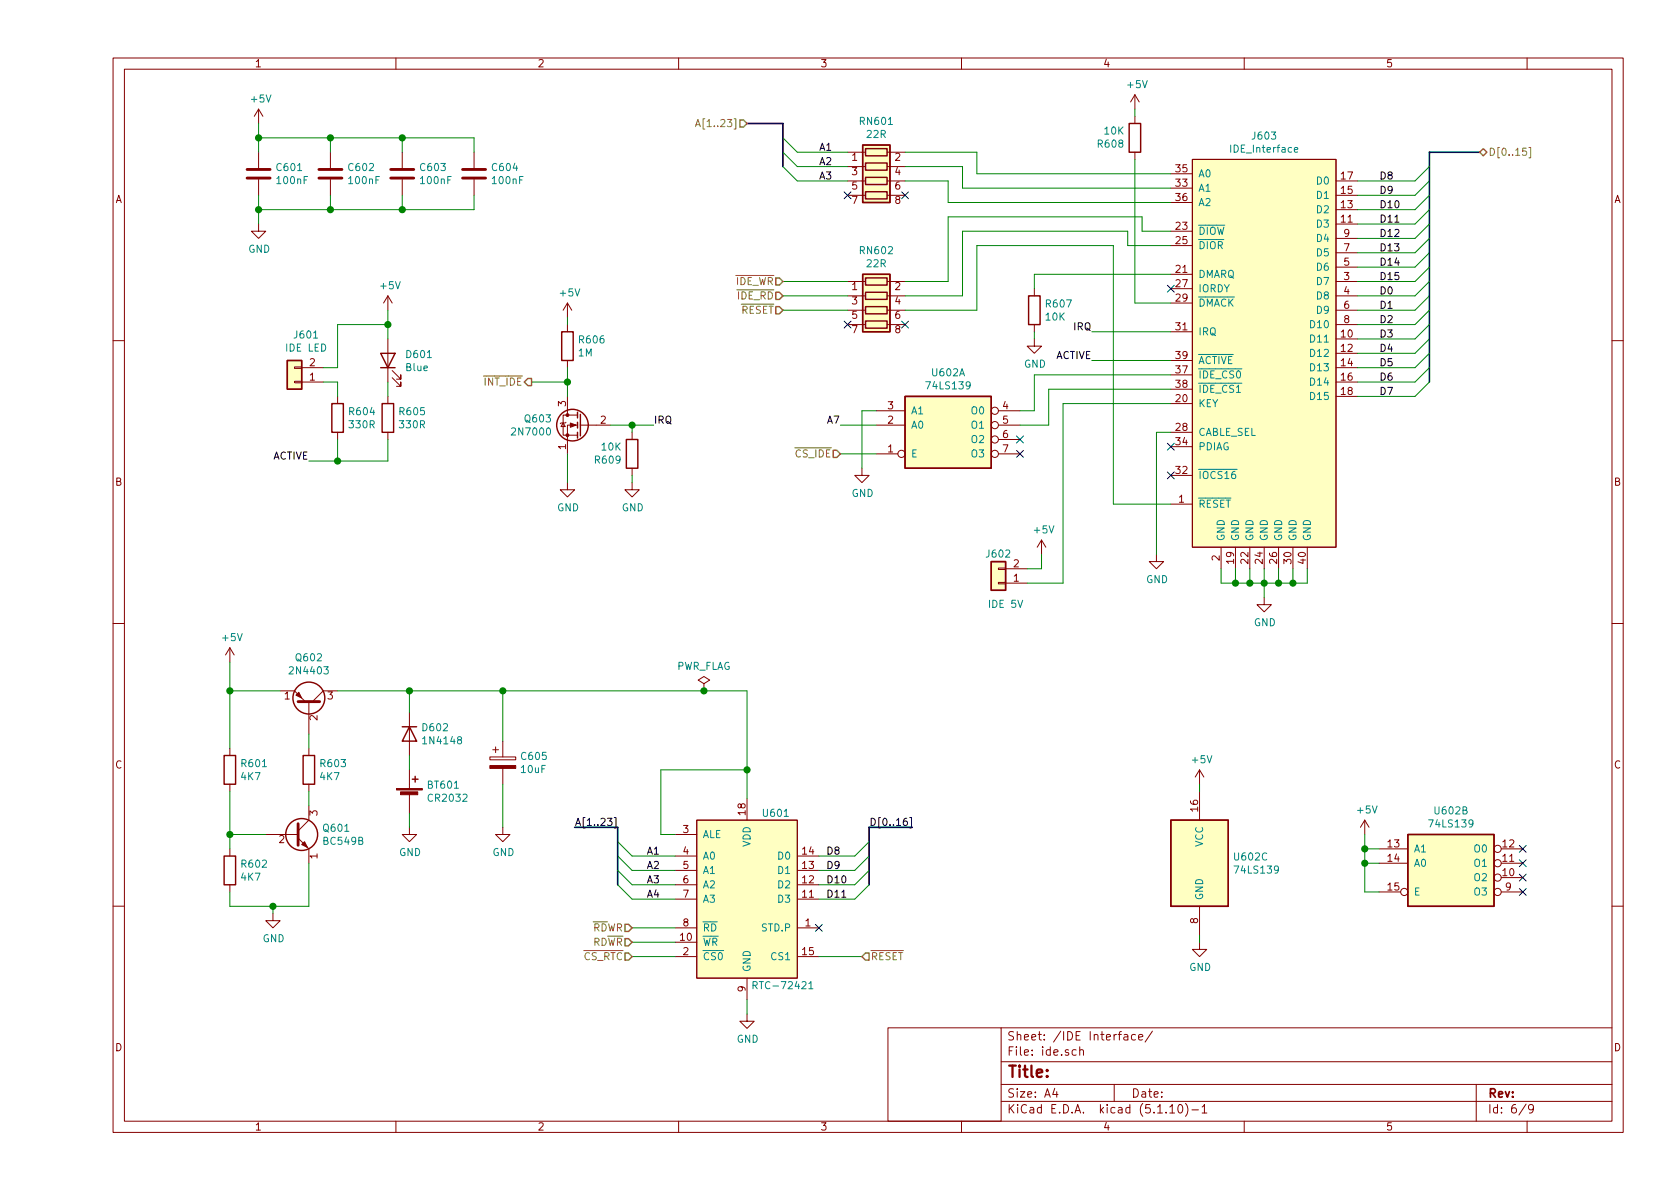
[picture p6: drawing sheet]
<svg xmlns="http://www.w3.org/2000/svg" width="297mm" height="210mm" viewBox="0 0 297 210" stroke-linecap="round" stroke-linejoin="round" font-family="sans-serif">
<g fill="none" stroke="#840000" stroke-width=".18">
<path d="M20 10.3h267v189.9h-267zM22 12.2h263v186.1h-263zM45.7 19.3l-.7 1.3M45.7 19.3v2.5M45.7 19.3l.8 1.3M70 10.3v1.9M120 10.3v1.9M170 10.3v1.9M200.7 16.8l-.8 1.2M200.7 16.8v2.5M200.7 16.8l.7 1.2M220 10.3v1.9"/>
<path d="M270 10.3v1.9M45.7 39.6v1.3h1.3l-1.3 1.3-1.3-1.3h1.3M45.7 26.9v2.8M45.7 31.7v2.8M58.4 26.9v2.8M58.4 31.7v2.8M71.1 26.9v2.8M71.1 31.7v2.8M83.8 26.9v2.8M83.8 31.7v2.8M149.9 26.9h3.1M149.9 29.5h3.1"/>
<path d="M149.9 32h3.1M149.9 34.5h3.1M156.8 26.9h3.2M156.8 29.5h3.2M156.8 32h3.2M156.8 34.5h3.2M200.7 20.6v1.2M200.7 26.9v1.3M207 33.3h3.8M207 30.7h3.8M207 35.8h3.8M210.8 28.2h25.4v68.6h-25.4z"/>
<path d="M236.2 32h3.8M236.2 34.5h3.8M236.2 39.6h3.8M236.2 37.1h3.8M68.6 52.3v2.6M68.6 59.9v7.7M68.6 52.3l-.8 1.3M68.6 52.3l.7 1.3M100.3 53.6l-.7 1.3M100.3 53.6v2.5M100.3 57.4v1.3M100.3 53.6l.8 1.3"/>
<path d="M149.9 49.8h3.1M149.9 52.3h3.1M149.9 54.9h3.1M149.9 57.4h3.1M156.8 49.8h3.2M156.8 52.3h3.2M156.8 54.9h3.2M156.8 57.4h3.2M182.9 59.9v1.3h1.2l-1.2 1.3-1.3-1.3h1.3M182.9 51v1.3M182.9 57.4v1.3M207 48.5h3.8"/>
<path d="M207 40.9h3.8M207 43.4h3.8M207 51h3.8M207 53.6h3.8M207 58.7h3.8M236.2 49.8h3.8M236.2 52.3h3.8M236.2 54.9h3.8M236.2 57.4h3.8M236.2 59.9h3.8M236.2 47.2h3.8M236.2 44.7h3.8"/>
<path d="M236.2 42.2h3.8M20 60.2h2M52.1 64.9h1.2v.2h-1.2zM52.1 67.4h1.2v.3h-1.2zM53.3 67.6h3.8M53.3 65h3.8M59.7 70.1v1.3M59.7 76.4v1.3M68.6 70.1v1.3M68.6 76.4v1.3M69.3 66.8l1.6 1.5v-.7v.7h-.8M69.3 65.5l1.6 1.6v-.8v.8h-.8"/>
<path d="M99.6 74.8l.3 .6h-.7zM100.1 74.7l-.2 .1h-.7l-.1 .1M100.3 63.7v1.3M100.3 70.1v3.3M102.1 75.2h-1.8v5.1M102.1 73.4h-2.5v3.6h2.5M102.6 75.2h5.3M111.8 76.4v1.3M154.9 75.2h5.1M154.9 72.6h5.1M176.5 75.2h3.8M176.5 72.6h3.8"/>
<path d="M176.5 77.7h3.8M207 71.4h3.8M207 76.4h3.8M207 79h3.8M207 66.3h3.8M207 68.8h3.8M207 63.7h3.8M236.2 67.6h3.8M236.2 65h3.8M236.2 62.5h3.8M236.2 70.1h3.8M285 60.2h2"/>
<path d="M100.3 85.3v1.3h1.3l-1.3 1.3-1.2-1.3h1.2M111.8 85.3v1.3h1.2l-1.2 1.3-1.3-1.3h1.3M111.8 82.8v1.3M152.4 82.8v1.3h1.3l-1.3 1.2-1.3-1.2h1.3M154.9 80.3h3.8M176.5 80.3h3.8M184.1 95.5l-.7 1.3M184.1 95.5v2.5M184.1 95.5l.8 1.3M204.5 98v1.3h1.2l-1.2 1.3-1.3-1.3h1.3M207 89.1h3.8M207 84.1h3.8"/>
<path d="M215.9 96.8v3.8M218.4 96.8v3.8M221 96.8v3.8M223.5 96.8v3.8M226.1 96.8v3.8M228.6 96.8v3.8M231.1 96.8v3.8M20 110.3h2M40.6 114.5v2.6M40.6 114.5l-.7 1.3M40.6 114.5l.8 1.3M176.5 100.5h1.3v.2h-1.3z"/>
<path d="M176.5 103h1.3v.2h-1.3zM177.8 103.1h3.8M177.8 100.6h3.8M223.5 105.7v1.2h1.3l-1.3 1.3-1.3-1.3h1.3M285 110.3h2M40.6 132.3v1.3M40.6 138.7v1.2M49.5 122.2h2.6l1.9 1.9M54.6 124.1v5.7M54.6 132.3v1.3M54.6 138.7v1.2M59.7 122.2h-2.6l-1.9 1.9"/>
<path d="M72.4 126v7.6M72.4 136.1v3.3M86.6 133.9h4.6v.5h-4.6zM87.1 132.6h1M87.6 132.1v1M88.9 131.1v2.8M88.9 135.9v2.8M124.5 120.9l1-.6-1-.7-1.1 .7 1.1 .6v1.3M124.5 122.2h.1M212.1 136.1l-.8 1.3M212.1 136.1v2.6M212.1 139.9v5.1"/>
<path d="M212.1 136.1l.8 1.3M40.6 150.1v1.3M40.6 156.5v1.2M47 147.6h5.7M52.7 148.2l1.9 1.9v2.5M54.6 142.5v2.5l-1.9 1.9M72.4 146.3v1.3h1.3l-1.3 1.2-1.3-1.2h1.3M72.4 140.5v3.3M88.9 146.3v1.3h1.3l-1.3 1.2-1.3-1.2h1.3M119.4 159h3.8M119.4 156.5h3.8M119.4 153.9h3.8"/>
<path d="M119.4 151.4h3.8M119.4 147.6h3.8M123.2 145h17.8v28h-17.8zM132.1 141.2v3.8M141 159h3.8M141 156.5h3.8M141 153.9h3.8M141 151.4h3.8M241.3 145l-.8 1.3M241.3 145v2.6M241.3 145l.8 1.3M243.8 152.6h5.1"/>
<path d="M243.8 150.1h5.1M243.8 157.7h3.8M265.4 155.2h3.8M265.4 152.6h3.8M265.4 150.1h3.8M265.4 157.7h3.8M20 160.2h2M48.3 161.5v1.3h1.2l-1.2 1.3-1.3-1.3h1.3M119.4 164.1h3.8M119.4 166.6h3.8M119.4 169.2h3.8M132.1 179.3v1.3h1.2l-1.2 1.3-1.3-1.3h1.3"/>
<path d="M132.1 173v3.8M141 164.1h3.8M141 169.2h3.8M212.1 166.6v1.3h1.3l-1.3 1.3-1.3-1.3h1.3M212.1 160.3v5M285 160.2h2M70 198.3v1.9M120 198.3v1.9M157 181.8h20v16.5h-20zM170 198.3v1.9M177 194.8h108M177 191.8h108"/>
<path d="M177 187.8h108M177 181.8h108M186.5 192.5l-.4 1h1M186.8 193v1M190.3 185.7l-.5-.1-.2 .3 .1 .6h.6M190.9 185.7h.1a.37 .37 0 0 1 .6 .1v.8M190.9 185.1v1.5M197 191.8v3M198.8 183h.5l.1 .9M199.4 183.3l-.5 .1-.2 .2 .2 .3 .5-.1M200.8 183l-.5-.1-.2 .3 .1 .6h.6M201.3 183.4l.8-.1-.1-.3-.5-.1-.2 .2 .1 .7h.6"/>
<path d="M203.8 182.3l-1.3 2M206.8 195.8l.5-.5v1.5M206.8 196.8h.9M208.5 195.4l.1-.1a.8 .8 0 0 1 .5 .8 .8 .8 0 0 1-.5 .7 1 1 0 0 1-.1-1.4zM209.6 195.1a1.71 1.71 0 0 1 0 2.3M210.7 196.3h1.2M212.5 195.8l.5-.5v1.5M212.5 196.8h.9M220 198.3v1.9M261 191.8v6.5M269.8 195.2l-1.2 2M270 198.3v1.9"/>
<path d="M271.1 196l-.3 .3-.4-.1-.1-.2v-.4l.1-.2 .4-.1 .2 .2a1.19 1.19 0 0 1-.2 1.2l-.4 .1"/>
<circle cx="175.9" cy="75.2" r=".63"/>
<circle cx="175.9" cy="72.6" r=".63"/>
<circle cx="175.9" cy="77.7" r=".63"/>
<circle cx="159.4" cy="80.3" r=".63"/>
<circle cx="175.9" cy="80.3" r=".63"/>
<circle cx="248.3" cy="157.7" r=".63"/>
<circle cx="264.8" cy="155.2" r=".63"/>
<circle cx="264.8" cy="157.7" r=".63"/>
<circle cx="264.8" cy="150.1" r=".63"/>
<circle cx="264.8" cy="152.6" r=".63"/>
</g>
<g fill="none" stroke="#840000" stroke-width=".25">
<path d="M152.5 25.6h4.9v10.2h-4.9zM153 26.3h3.8v1.3h-3.8zM153 28.8h3.8v1.3h-3.8zM153 31.4h3.8v1.2h-3.8zM153 33.9h3.8v1.3h-3.8zM199.6 21.8h2.1v5.1h-2.1zM99.3 58.7h2v5h-2zM152.5 48.5h4.9v10.2h-4.9zM153 49.1h3.8v1.3h-3.8zM153 51.7h3.8v1.3h-3.8zM153 54.2h3.8v1.3h-3.8zM153 56.8h3.8v1.2h-3.8z"/>
<path d="M181.9 52.3h2v5.1h-2zM50.8 63.7h2.5v5.1h-2.5zM58.7 71.4h2v5h-2zM67.3 62.5h2.5l-1.2 2.5zM67.3 65h2.5M67.6 71.4h2v5h-2zM102.1 72.9v1M102.1 74.7v1M102.1 76.4v1.1M102.6 73.3v3.8M110.7 77.7h2.1v5.1h-2.1zM160 70.1h15.3v12.7h-15.3z"/>
<path d="M175.3 99.3h2.5v5.1h-2.5zM39.6 133.6h2.1v5.1h-2.1zM53.6 133.6h2v5.1h-2zM71.1 128.5h2.6M72.4 128.5l1.3 2.6h-2.6zM72.9 137.8h1M73.4 137.3v1M39.6 151.4h2.1v5.1h-2.1zM207 145h10.2v15.3h-10.2zM248.9 147.6h15.3v12.7h-15.3z"/>
<circle cx="101.2" cy="75.2" r="2.79"/>
<circle cx="54.6" cy="123.4" r="2.82"/>
<circle cx="53.3" cy="147.6" r="2.82"/>
</g>
<g fill="#ffffc2" stroke="#ffffc2" stroke-width=".18">
<path d="M50.8 63.7h2.5v5.1h-2.5z"/>
<path d="M123.2 145h17.8v28h-17.8z"/>
<path d="M207 145h10.2v15.3h-10.2z"/>
<path d="M248.9 147.6h15.3v12.7h-15.3z"/>
<path d="M160 70.1h15.3v12.7h-15.3z"/>
<path d="M175.3 99.3h2.5v5.1h-2.5z"/>
<path d="M152.5 48.5h4.9v10.2h-4.9z"/>
<path d="M152.5 25.6h4.9v10.2h-4.9z"/>
<path d="M210.8 28.2h25.4v68.6h-25.4z"/>
</g>
<path d="M228.9 26.5l.6-.1-.1-.3h-.4l-.1 .2v.6h.5M217.5 83h1.2M133.1 174.2l.7-.1v-.4l-.7-.1v1.2M143 173.9l.4-.3v1.2M143 174.8h.7" fill="none" stroke="#008484" stroke-width=".18"/>
<path d="M43.7 31.5h4.1M43.7 30h4.1M56.4 31.5h4.1M56.4 30h4.1M69.1 31.5h4.1M69.1 30h4.1M81.8 31.5h4.1M81.8 30h4.1M52.7 124.1h3.8M52.7 145.7v3.8" fill="none" stroke="#840000" stroke-width=".51"/>
<g fill="#840000" stroke="#840000" stroke-width=".18">
<path d="M53.8 148.8l.6 1.1-1.1-.6z"/>
<path d="M52.3 122.9l.5-.5 .5 1z"/>
<path d="M70.1 139.4h4.6v.3h-4.6z"/>
<path d="M70.8 140h3.1v.5h-3.1z"/>
<path d="M86.6 135.4h4.6v.5h-4.6z"/>
<path d="M100.8 74.8l1.1 .4-1.1 .4z"/>
<circle cx="100.3" cy="77" r=".25"/>
<circle cx="100.3" cy="73.4" r=".25"/>
</g>
<path d="M132.1 21.8h6.3v7.7M261.6 26.9h-8.9v40.7M101.6 146.3h7.6v10.2M161.3 146.3h-7.6v10.2" fill="none" stroke="#000084" stroke-width=".3"/>
<g fill="none" stroke="#008400" stroke-width=".18">
<path d="M200.7 19.3v1.3M45.7 24.4h38.1v2.5M45.7 21.8v5.1M45.7 34.5v5.1M58.4 24.4v2.5M58.4 34.5v2.6M71.1 24.4v2.5M71.1 34.5v2.6M83.8 34.5v2.6h-38.1M138.4 24.4l2.6 2.5h8.9M138.4 26.9l2.6 2.6h8.9M138.4 29.5l2.6 2.5h8.9"/>
<path d="M160 26.9h12.7v3.8h34.3M160 29.5h10.2v3.8h36.8M160 32h7.6v3.8h39.4M200.7 28.2v25.4h6.3M252.7 34.5l-2.5 2.6h-10.2M252.7 29.5l-2.5 2.5h-10.2M252.7 39.6l-2.5 2.6h-10.2M252.7 32l-2.5 2.5h-10.2M252.7 37.1l-2.5 2.5h-10.2M68.6 57.4h-8.9v7.6h-2.6M68.6 54.9v5M100.3 56.1v1.3"/>
<path d="M138.4 52.3h11.5M138.4 54.9h11.5M138.4 49.8h11.5M160 54.9h12.7v-11.5h24.1v45.7h10.2M182.9 58.7v1.2M193 58.7h14M207 43.4h-7.6v-2.5h-29.2v11.4h-10.2M207 40.9h-5.1v-2.6h-34.3v11.5h-7.6M207 48.5h-24.1v2.5M252.7 54.9l-2.5 2.5h-10.2M252.7 49.8l-2.5 2.5h-10.2M252.7 52.3l-2.5 2.6h-10.2"/>
<path d="M252.7 47.2l-2.5 2.6h-10.2M252.7 42.2l-2.5 2.5h-10.2M252.7 44.7l-2.5 2.5h-10.2M252.7 57.4l-2.5 2.5h-10.2M252.7 59.9l-2.5 2.6h-10.2M57.1 67.6h2.6v2.5M59.7 77.7v3.8M68.6 67.6v2.5M68.6 77.7v3.8h-14M94 67.6h6.3M100.3 65v5.1M107.9 75.2h7.7"/>
<path d="M111.8 75.2v1.2M148.6 75.2h6.3M154.9 72.6h-2.5v10.2M193 63.7h14M207 71.4h-19v31.7h-6.4M207 66.3h-24.1v6.3h-2.6M207 68.8h-21.6v6.4h-5.1M207 76.4h-2.5v21.6M252.7 65l-2.5 2.6h-10.2M252.7 67.6l-2.5 2.5h-10.2M252.7 62.5l-2.5 2.5h-10.2M100.3 80.3v5"/>
<path d="M111.8 84.1v1.2M148.6 80.3h6.3M184.1 98v2.6h-2.5M40.6 117.1v15.2M215.9 100.6v2.5h15.2v-2.5M218.4 100.6v2.5M221 100.6v2.5M223.5 100.6v5.1M226.1 100.6v2.5M228.6 100.6v2.5M40.6 122.2h8.9M40.6 139.9v10.2"/>
<path d="M54.6 129.8v2.5M54.6 139.9v2.6M59.7 122.2h72.4v19M72.4 122.2v3.8M72.4 133.6v2.5M88.9 122.2v8.9M88.9 138.7v7.6M132.1 136.1h-15.3v11.5h2.6M212.1 138.7v1.2M40.6 147.6h6.4M54.6 152.6v7.7h-14v-2.6M72.4 143.8v2.5"/>
<path d="M109.2 151.4l2.6 2.5h7.6M109.2 148.8l2.6 2.6h7.6M109.2 153.9l2.6 2.6h7.6M109.2 156.5l2.6 2.5h7.6M153.7 151.4l-2.6 2.5h-6.3M153.7 148.8l-2.6 2.6h-6.3M153.7 153.9l-2.6 2.6h-6.3M153.7 156.5l-2.6 2.5h-6.3M241.3 147.6v10.1h2.5M241.3 152.6h2.5M241.3 150.1h2.5M48.3 160.3v1.2"/>
<path d="M111.8 169.2h7.6M111.8 166.6h7.6M111.8 164.1h7.6M132.1 176.8v2.5M144.8 169.2h7.6M212.1 165.3v1.3"/>
</g>
<path d="M130.8 21.2h.6l.7 .6-.7 .7h-.6zM261.6 26.9l.7-.6 .6 .6-.6 .7zM137.2 49.1h.6l.6 .7-.6 .6h-.6zM137.2 51.7h.6l.6 .6-.6 .7h-.6zM137.2 54.2h.6l.6 .7-.6 .6h-.6zM93.3 66.9h.7v1.3h-.7l-.6-.6zM147.3 79.6h.7l.6 .7-.6 .6h-.7zM110.5 163.4h.6l.7 .7-.7 .6h-.6zM110.5 166h.6l.7 .6-.7 .7h-.6zM110.5 168.5h.6l.7 .7-.7 .6h-.6zM153 168.5h.7v1.3h-.7l-.6-.6z" fill="none" stroke="#848400" stroke-width=".25"/>
<path d="M123 22.4l.4-1.3 .4 1.3M123.1 22h.6M269.8 26.2h-.5l-.1 .6 .5-.1 .2 .2v.3l-.2 .3-.5-.1M270.3 26.1h.3v1.8h-.3" fill="none" stroke="#848400" stroke-width=".18"/>
<path d="M108.6 144.6h.3v1.8h-.3M160.3 144.7h-.2a.79 .79 0 0 0-.1 1.3l.3-.1 .2-.5-.3-.2h-.2l-.3 .2M160.9 144.6h.3v1.8h-.3" fill="none" stroke="#000" stroke-width=".18"/>
<g fill="#008400" stroke="#008400" stroke-width=".25">
<circle cx="58.4" cy="37.1" r=".51"/>
<circle cx="48.3" cy="160.3" r=".51"/>
<circle cx="100.3" cy="67.6" r=".51"/>
<circle cx="241.3" cy="152.6" r=".51"/>
<circle cx="241.3" cy="150.1" r=".51"/>
<circle cx="59.7" cy="81.5" r=".51"/>
<circle cx="111.8" cy="75.2" r=".51"/>
<circle cx="68.6" cy="57.4" r=".51"/>
<circle cx="132.1" cy="136.1" r=".51"/>
<circle cx="226.1" cy="103.1" r=".51"/>
<circle cx="221" cy="103.1" r=".51"/>
<circle cx="218.4" cy="103.1" r=".51"/>
<circle cx="228.6" cy="103.1" r=".51"/>
<circle cx="40.6" cy="147.6" r=".51"/>
<circle cx="124.5" cy="122.2" r=".51"/>
<circle cx="45.7" cy="24.4" r=".51"/>
<circle cx="45.7" cy="37.1" r=".51"/>
<circle cx="88.9" cy="122.2" r=".51"/>
<circle cx="58.4" cy="24.4" r=".51"/>
<circle cx="40.6" cy="122.2" r=".51"/>
<circle cx="72.4" cy="122.2" r=".51"/>
<circle cx="71.1" cy="37.1" r=".51"/>
<circle cx="223.5" cy="103.1" r=".51"/>
<circle cx="71.1" cy="24.4" r=".51"/>
</g>
<g fill="none" stroke="#000084" stroke-width=".18">
<path d="M149.3 33.9l1.2 1.2M150.5 33.9l-1.2 1.2M159.4 33.9l1.2 1.2M160.6 33.9l-1.2 1.2M149.3 56.8l1.2 1.2M150.5 56.8l-1.2 1.2M159.4 56.8l1.2 1.2M160.6 56.8l-1.2 1.2M206.4 50.4l1.2 1.3M207.6 50.4l-1.2 1.3M179.7 79.6l1.2 1.3M179.7 77.1l1.2 1.2"/>
<path d="M180.9 79.6l-1.2 1.3M180.9 77.1l-1.2 1.2M206.4 78.4l1.2 1.2M207.6 78.4l-1.2 1.2M206.4 83.5l1.2 1.2M207.6 83.5l-1.2 1.2M268.6 157.1l1.2 1.2M268.6 154.6l1.2 1.2M268.6 152l1.2 1.3M268.6 149.5l1.2 1.2M269.8 157.1l-1.2 1.2M269.8 154.6l-1.2 1.2"/>
<path d="M269.8 152l-1.2 1.3M269.8 149.5l-1.2 1.2M144.2 163.5l1.2 1.2M145.4 163.5l-1.2 1.2"/>
</g>
<text font-size="2.8" fill="#840000" x="178" y="190.5">Title:</text>
<g font-size="2.1" fill="#840000">
<text x="178" y="184">Sheet: /IDE Interface/</text>
<text x="178" y="186.7">File: ide.sch</text>
<text x="178" y="196.9">KiCad E.D.A. kicad (5.1.10)-1</text>
<text x="178" y="194.1">Size: A4</text>
<text x="200" y="194.1">Date:</text>
<text x="263" y="194.1">Rev:</text>
<text x="263" y="196.9">Id: 6/9</text>
</g>
<g font-size="1.8" fill="#840000">
<text x="45" y="11.9">1</text>
<text x="95" y="11.9">2</text>
<text x="145" y="11.9">3</text>
<text x="195" y="11.9">4</text>
<text x="245" y="11.9">5</text>
<text x="150.6" y="28.4">1</text>
<text x="158.3" y="28.4">2</text>
<text x="20.4" y="35.9">A</text>
<text x="150.6" y="31">3</text>
<text x="150.6" y="33.5">5</text>
<text x="158.3" y="31">4</text>
<text x="158.3" y="33.5">6</text>
<text x="207.9" y="33">33</text>
<text x="207.9" y="30.5">35</text>
<text x="207.9" y="35.6">36</text>
<text x="237.2" y="34.3">15</text>
<text x="237.2" y="31.7">17</text>
<text x="285.4" y="35.9">A</text>
<text x="150.6" y="36.1">7</text>
<text x="158.3" y="36.1">8</text>
<text x="207.9" y="40.6">23</text>
<text x="237.2" y="39.4">11</text>
<text x="237.2" y="36.8">13</text>
<text x="237.6" y="41.9">9</text>
<text x="207.9" y="43.2">25</text>
<text x="237.6" y="47">5</text>
<text x="237.6" y="44.4">7</text>
<text x="150.6" y="51.3">1</text>
<text x="150.6" y="53.8">3</text>
<text x="158.3" y="51.3">2</text>
<text x="158.3" y="53.8">4</text>
<text x="207.9" y="48.3">21</text>
<text x="207.9" y="50.8">27</text>
<text x="207.9" y="53.3">29</text>
<text x="237.6" y="49.5">3</text>
<text x="237.6" y="52.1">4</text>
<text x="150.6" y="56.4">5</text>
<text x="150.6" y="58.9">7</text>
<text x="158.3" y="56.4">6</text>
<text x="158.3" y="58.9">8</text>
<text x="207.9" y="58.4">31</text>
<text x="237.2" y="59.7">10</text>
<text x="237.6" y="54.6">6</text>
<text x="237.6" y="57.1">8</text>
<text x="54.8" y="64.8">2</text>
<text x="207.9" y="63.5">39</text>
<text x="237.2" y="62.2">12</text>
<text x="237.2" y="64.8">14</text>
<text x="54.8" y="67.3">1</text>
<text x="100.1" y="71.9" transform="rotate(-90 100.1 71.9)">3</text>
<text x="207.9" y="71.1">20</text>
<text x="207.9" y="66">37</text>
<text x="207.9" y="68.6">38</text>
<text x="237.2" y="67.3">16</text>
<text x="237.2" y="69.8">18</text>
<text x="106.2" y="74.9">2</text>
<text x="157" y="74.9">2</text>
<text x="157" y="72.4">3</text>
<text x="177.3" y="72.4">4</text>
<text x="177.3" y="74.9">5</text>
<text x="177.3" y="77.5">6</text>
<text x="207.9" y="76.2">28</text>
<text x="100.1" y="79.5" transform="rotate(-90 100.1 79.5)">1</text>
<text x="157" y="80">1</text>
<text x="177.3" y="80">7</text>
<text x="207.9" y="83.8">32</text>
<text x="207.9" y="78.7">34</text>
<text x="20.4" y="85.9">B</text>
<text x="208.4" y="88.9">1</text>
<text x="285.4" y="85.9">B</text>
<text x="179.2" y="100.3">2</text>
<text x="215.6" y="99.2" transform="rotate(-90 215.6 99.2)">2</text>
<text x="218.2" y="99.6" transform="rotate(-90 218.2 99.6)">19</text>
<text x="220.7" y="99.6" transform="rotate(-90 220.7 99.6)">22</text>
<text x="223.3" y="99.6" transform="rotate(-90 223.3 99.6)">24</text>
<text x="225.8" y="99.6" transform="rotate(-90 225.8 99.6)">26</text>
<text x="228.3" y="99.6" transform="rotate(-90 228.3 99.6)">30</text>
<text x="230.9" y="99.6" transform="rotate(-90 230.9 99.6)">40</text>
<text x="179.2" y="102.9">1</text>
<text x="50.3" y="123.7">1</text>
<text x="57.9" y="123.7">3</text>
<text x="56.1" y="127.4" transform="rotate(-90 56.1 127.4)">2</text>
<text x="20.4" y="135.9">C</text>
<text x="285.4" y="135.9">C</text>
<text x="211.8" y="143.5" transform="rotate(-90 211.8 143.5)">16</text>
<text x="49.4" y="149.1">2</text>
<text x="56.1" y="144.2" transform="rotate(-90 56.1 144.2)">3</text>
<text x="120.8" y="147.3">3</text>
<text x="131.8" y="144.1" transform="rotate(-90 131.8 144.1)">18</text>
<text x="245.4" y="149.9">13</text>
<text x="265.7" y="149.9">12</text>
<text x="56.1" y="151.9" transform="rotate(-90 56.1 151.9)">1</text>
<text x="120.8" y="151.1">4</text>
<text x="120.8" y="153.7">5</text>
<text x="141.9" y="153.7">13</text>
<text x="141.9" y="151.1">14</text>
<text x="245.4" y="152.4">14</text>
<text x="265.7" y="154.9">10</text>
<text x="265.7" y="152.4">11</text>
<text x="120.8" y="156.2">6</text>
<text x="120.8" y="158.7">7</text>
<text x="141.9" y="158.7">11</text>
<text x="141.9" y="156.2">12</text>
<text x="245.4" y="157.5">15</text>
<text x="266.2" y="157.5">9</text>
<text x="120.3" y="166.4">10</text>
<text x="120.8" y="163.8">8</text>
<text x="142.4" y="163.8">1</text>
<text x="211.8" y="163.3" transform="rotate(-90 211.8 163.3)">8</text>
<text x="120.8" y="168.9">2</text>
<text x="141.9" y="168.9">15</text>
<text x="131.8" y="175.4" transform="rotate(-90 131.8 175.4)">9</text>
<text x="20.4" y="185.9">D</text>
<text x="285.4" y="185.9">D</text>
<text x="45" y="199.9">1</text>
<text x="95" y="199.9">2</text>
<text x="145" y="199.9">3</text>
<text x="195" y="199.9">4</text>
<text x="245" y="199.9">5</text>
</g>
<g font-size="1.8" fill="#008484">
<text x="199.4" y="15.6">+5V</text>
<text x="44.5" y="18.1">+5V</text>
<text x="152.2" y="22.1">RN601</text>
<text x="195.3" y="23.8">10K</text>
<text x="153.3" y="24.4">22R</text>
<text x="194.2" y="26.1">R608</text>
<text x="217.9" y="27">IDE_Interface</text>
<text x="221.6" y="24.7">J603</text>
<text x="49" y="30.2">C601</text>
<text x="49.1" y="32.6">100nF</text>
<text x="61.7" y="30.2">C602</text>
<text x="61.8" y="32.6">100nF</text>
<text x="74.4" y="30.2">C603</text>
<text x="74.5" y="32.6">100nF</text>
<text x="87.1" y="30.2">C604</text>
<text x="87.2" y="32.6">100nF</text>
<text x="211.8" y="33.9">A1</text>
<text x="211.8" y="31.4">A0</text>
<text x="232.9" y="35.2">D1</text>
<text x="232.9" y="32.6">D0</text>
<text x="211.8" y="41.5">DIOW</text>
<text x="211.8" y="36.4">A2</text>
<text x="232.9" y="40.3">D3</text>
<text x="232.9" y="37.7">D2</text>
<text x="43.9" y="44.7">GND</text>
<text x="152.2" y="45">RN602</text>
<text x="153.3" y="47.3">22R</text>
<text x="211.8" y="44.1">DIOR</text>
<text x="232.9" y="47.9">D6</text>
<text x="232.9" y="45.3">D5</text>
<text x="232.9" y="42.8">D4</text>
<text x="67.4" y="51.1">+5V</text>
<text x="99.1" y="52.4">+5V</text>
<text x="211.8" y="49.1">DMARQ</text>
<text x="211.8" y="51.7">IORDY</text>
<text x="232.9" y="50.4">D7</text>
<text x="232.9" y="53">D8</text>
<text x="52.2" y="59.9">J601</text>
<text x="184.9" y="56.7">10K</text>
<text x="185.1" y="54.4">R607</text>
<text x="211.8" y="54.2">DMACK</text>
<text x="211.8" y="59.3">IRQ</text>
<text x="232" y="58">D10</text>
<text x="232.9" y="55.5">D9</text>
<text x="50.6" y="62.2">IDE LED</text>
<text x="71.8" y="65.6">Blue</text>
<text x="72" y="63.3">D601</text>
<text x="102.3" y="63">1M</text>
<text x="102.5" y="60.7">R606</text>
<text x="181.1" y="65">GND</text>
<text x="211.8" y="64.4">ACTIVE</text>
<text x="232" y="60.6">D11</text>
<text x="232" y="63.1">D12</text>
<text x="232" y="65.7">D13</text>
<text x="164.1" y="68.9">74LS139</text>
<text x="164.9" y="66.5">U602A</text>
<text x="211.8" y="66.9">IDE_CS0</text>
<text x="211.8" y="69.5">IDE_CS1</text>
<text x="232" y="68.2">D14</text>
<text x="232" y="70.7">D15</text>
<text x="61.9" y="73.4">R604</text>
<text x="61.9" y="75.7">330R</text>
<text x="70.8" y="73.4">R605</text>
<text x="70.8" y="75.7">330R</text>
<text x="90.8" y="77">2N7000</text>
<text x="92.9" y="74.7">Q603</text>
<text x="161" y="75.8">A0</text>
<text x="161" y="73.3">A1</text>
<text x="171.9" y="73.3">O0</text>
<text x="171.9" y="75.8">O1</text>
<text x="211.8" y="72">KEY</text>
<text x="211.8" y="77.1">CABLE_SEL</text>
<text x="105.3" y="82">R609</text>
<text x="106.4" y="79.7">10K</text>
<text x="161" y="80.9">E</text>
<text x="171.9" y="78.4">O2</text>
<text x="171.9" y="80.9">O3</text>
<text x="211.8" y="79.6">PDIAG</text>
<text x="150.6" y="87.9">GND</text>
<text x="211.8" y="89.8">RESET</text>
<text x="211.8" y="84.7">IOCS16</text>
<text x="98.5" y="90.4">GND</text>
<text x="109.9" y="90.4">GND</text>
<text x="182.9" y="94.3">+5V</text>
<text x="216.5" y="95.8" transform="rotate(-90 216.5 95.8)">GND</text>
<text x="219.1" y="95.8" transform="rotate(-90 219.1 95.8)">GND</text>
<text x="221.6" y="95.8" transform="rotate(-90 221.6 95.8)">GND</text>
<text x="224.2" y="95.8" transform="rotate(-90 224.2 95.8)">GND</text>
<text x="226.7" y="95.8" transform="rotate(-90 226.7 95.8)">GND</text>
<text x="229.2" y="95.8" transform="rotate(-90 229.2 95.8)">GND</text>
<text x="231.8" y="95.8" transform="rotate(-90 231.8 95.8)">GND</text>
<text x="174.5" y="98.6">J602</text>
<text x="175" y="107.5">IDE 5V</text>
<text x="202.6" y="103.1">GND</text>
<text x="39.4" y="113.4">+5V</text>
<text x="221.7" y="110.7">GND</text>
<text x="51.5" y="119.2">2N4403</text>
<text x="52.5" y="116.9">Q602</text>
<text x="119.5" y="118.5">PWR_FLAG</text>
<text x="74.8" y="129.3">D602</text>
<text x="75.1" y="131.6">1N4148</text>
<text x="42.7" y="138">4K7</text>
<text x="42.8" y="135.7">R601</text>
<text x="56.7" y="138">4K7</text>
<text x="56.8" y="135.7">R603</text>
<text x="92.2" y="136.7">10uF</text>
<text x="92.3" y="134.4">C605</text>
<text x="210.9" y="135">+5V</text>
<text x="75.7" y="139.5">BT601</text>
<text x="75.9" y="141.8">CR2032</text>
<text x="240.1" y="143.9">+5V</text>
<text x="57.3" y="147.1">Q601</text>
<text x="57.3" y="149.4">BC549B</text>
<text x="124.2" y="148.2">ALE</text>
<text x="132.7" y="149.8" transform="rotate(-90 132.7 149.8)">VDD</text>
<text x="135.1" y="144.4">U601</text>
<text x="212.7" y="149.8" transform="rotate(-90 212.7 149.8)">VCC</text>
<text x="253" y="146.3">74LS139</text>
<text x="253.8" y="144">U602B</text>
<text x="42.7" y="155.7">4K7</text>
<text x="42.8" y="153.4">R602</text>
<text x="70.6" y="151.4">GND</text>
<text x="87.1" y="151.4">GND</text>
<text x="124.2" y="152">A0</text>
<text x="124.2" y="154.6">A1</text>
<text x="137.7" y="154.6">D1</text>
<text x="137.7" y="152">D0</text>
<text x="218.4" y="152.2">U602C</text>
<text x="218.6" y="154.5">74LS139</text>
<text x="249.9" y="150.7">A1</text>
<text x="249.9" y="153.3">A0</text>
<text x="260.8" y="155.8">O2</text>
<text x="260.8" y="153.3">O1</text>
<text x="260.8" y="150.7">O0</text>
<text x="124.2" y="157.1">A2</text>
<text x="124.2" y="159.6">A3</text>
<text x="137.7" y="159.6">D3</text>
<text x="137.7" y="157.1">D2</text>
<text x="212.7" y="159.3" transform="rotate(-90 212.7 159.3)">GND</text>
<text x="249.9" y="158.4">E</text>
<text x="260.8" y="158.4">O3</text>
<text x="46.4" y="166.6">GND</text>
<text x="124.2" y="167.3">WR</text>
<text x="124.2" y="164.7">RD</text>
<text x="134.7" y="164.7">STD.P</text>
<text x="124.2" y="169.8">CS0</text>
<text x="132.7" y="172" transform="rotate(-90 132.7 172)">GND</text>
<text x="136.5" y="169.8">CS1</text>
<text x="210.3" y="171.7">GND</text>
<text x="133.9" y="174.9">RTC-72421</text>
<text x="130.3" y="184.4">GND</text>
</g>
<g font-size="1.8" fill="#848400">
<text x="124.2" y="22.5">A[1..23]</text>
<text x="263.1" y="27.6">D[0..15]</text>
<text x="130" y="50.4">IDE_WR</text>
<text x="130.4" y="53">IDE_RD</text>
<text x="131" y="55.5">RESET</text>
<text x="85.7" y="68.2">INT_IDE</text>
<text x="140.7" y="80.9">CS_IDE</text>
<text x="104.7" y="164.7">RDWR</text>
<text x="104.7" y="167.3">RDWR</text>
<text x="103.1" y="169.8">CS_RTC</text>
<text x="153.9" y="169.8">RESET</text>
</g>
<g font-size="1.8">
<text x="144.8" y="29.2">A2</text>
<text x="144.8" y="26.7">A1</text>
<text x="144.8" y="31.7">A3</text>
<text x="243.8" y="34.3">D9</text>
<text x="243.8" y="31.7">D8</text>
<text x="243.8" y="41.9">D12</text>
<text x="243.8" y="39.4">D11</text>
<text x="243.8" y="36.8">D10</text>
<text x="243.8" y="47">D14</text>
<text x="243.8" y="44.4">D13</text>
<text x="243.8" y="52.1">D0</text>
<text x="243.8" y="49.5">D15</text>
<text x="189.9" y="58.4">IRQ</text>
<text x="243.8" y="59.7">D3</text>
<text x="243.8" y="57.1">D2</text>
<text x="243.8" y="54.6">D1</text>
<text x="186.6" y="63.5">ACTIVE</text>
<text x="243.8" y="62.2">D4</text>
<text x="243.8" y="64.8">D5</text>
<text x="243.8" y="67.3">D6</text>
<text x="243.8" y="69.8">D7</text>
<text x="115.6" y="74.9">IRQ</text>
<text x="146.3" y="74.9">A7</text>
<text x="48.1" y="81.3">ACTIVE</text>
<text x="101.6" y="146">A[1..23]</text>
<text x="153.7" y="146">D[0..16]</text>
<text x="114.3" y="153.7">A2</text>
<text x="114.3" y="151.1">A1</text>
<text x="146" y="153.7">D9</text>
<text x="146" y="151.1">D8</text>
<text x="114.3" y="158.7">A4</text>
<text x="114.3" y="156.2">A3</text>
<text x="146" y="158.7">D11</text>
<text x="146" y="156.2">D10</text>
</g>
</svg>
